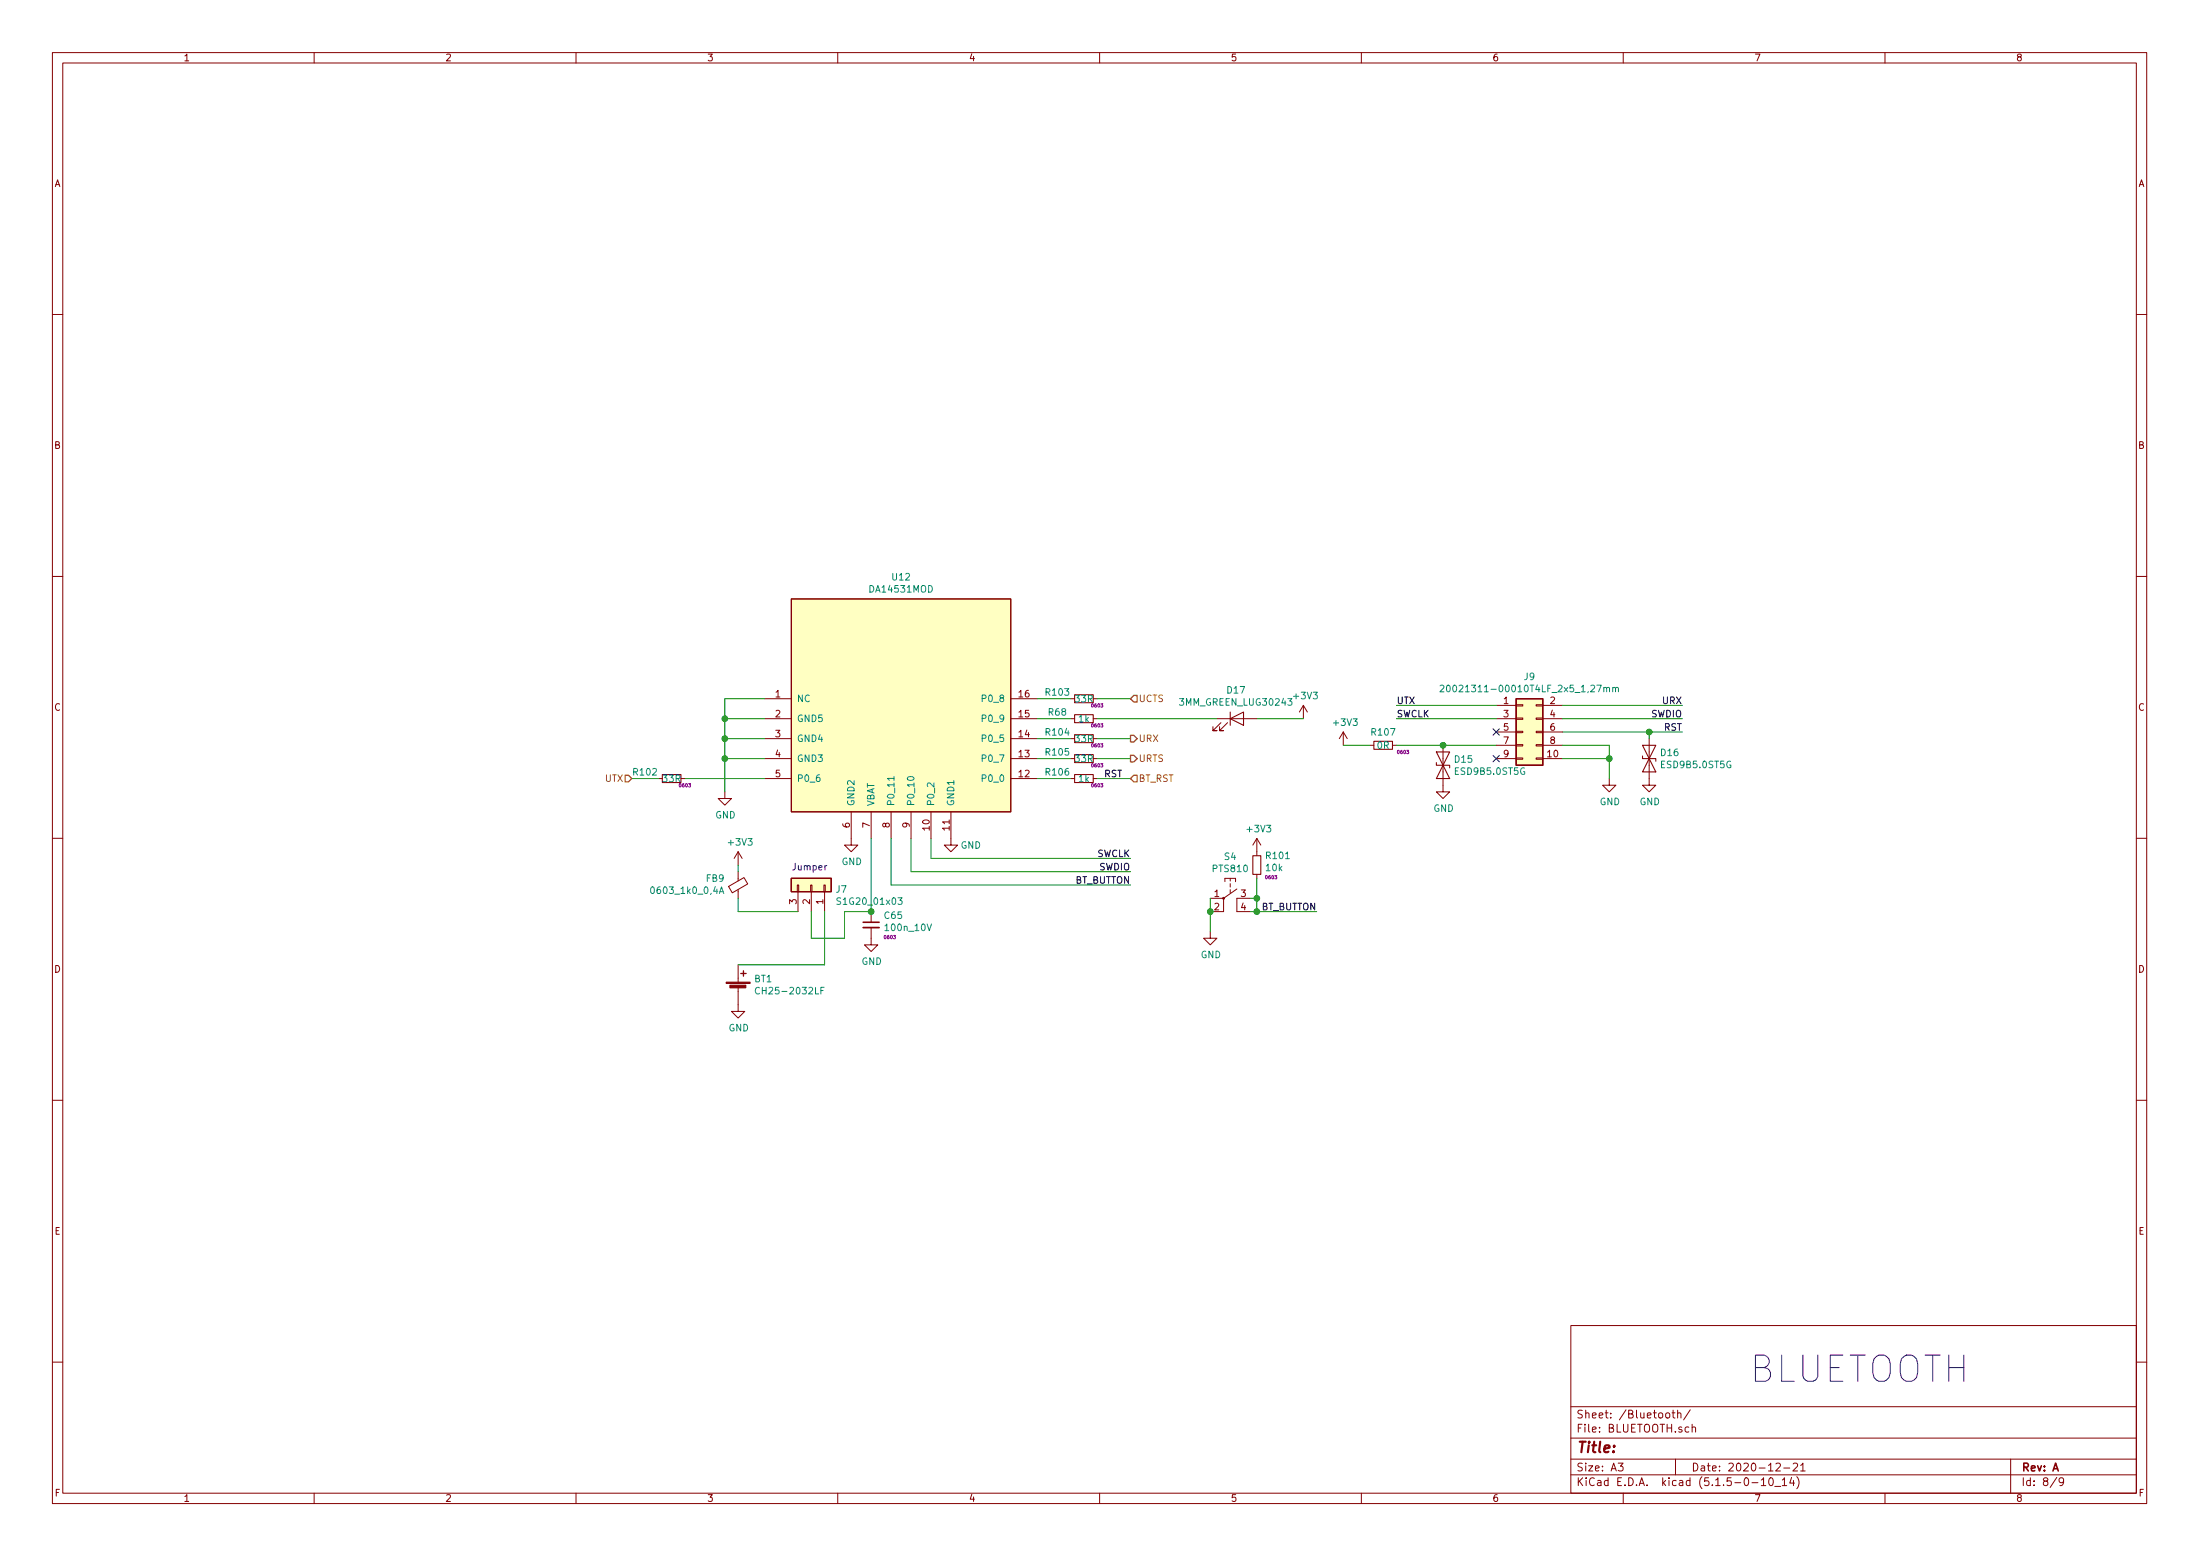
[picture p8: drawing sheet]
<svg xmlns="http://www.w3.org/2000/svg" width="420mm" height="297mm" viewBox="0 0 420 297" stroke-linecap="round" stroke-linejoin="round" font-family="sans-serif">
<g fill="none" stroke="#840000" stroke-width=".19">
<path d="M10 10h400v277h-400zM12 12h396v273.1h-396zM60 10v2M110 10v2M160 10v2M210 10v2M260 10v2M310 10v2M360 10v2M10 60h2M408 60h2M10 110h2"/>
<path d="M408 110h2M146 133.4h5.1M146 137.2h5.1M193 133.4h5.1M193 137.2h5.1M204.5 133.4h.7M204.5 137.2h.7M208.8 133.4h.7M208.8 137.2h.7M232.4 137.2h7.6M233.2 138l-1.6 1.5h.8h-.8v-.8M234.4 138l-1.5 1.5h.8h-.8v-.8"/>
<path d="M248.9 134.7l-.7 1.2M248.9 134.7v2.5M248.9 134.7l.8 1.2M256.5 139.7l-.7 1.3M256.5 139.7v2.6M256.5 139.7l.8 1.3M285.7 137.2h3.9M285.7 134.7h3.9M285.7 139.7h3.9M289.6 139.6h1.2v.3h-1.2zM289.6 137.1h1.2v.2h-1.2zM289.6 134.5h1.2v.3h-1.2z"/>
<path d="M293.4 139.6h1.2v.3h-1.2zM293.4 137.1h1.2v.2h-1.2zM293.4 134.5h1.2v.3h-1.2zM294.6 137.2h3.8M294.6 134.7h3.8M294.6 139.7h3.8M125.7 148.6h.8M130 148.6h.8M138.4 151.2v1.2h1.3l-1.3 1.3-1.2-1.3h1.2M146 148.6h5.1M146 144.8h5.1M146 141h5.1"/>
<path d="M162.6 155v6.3h1.2l-1.2 1.3-1.3-1.3h1.3M166.4 155v5.1M170.2 155v5.1M174 155v5.1M177.8 155v5.1M181.6 155v6.3h1.3l-1.3 1.3-1.3-1.3h1.3M193 148.6h5.1M193 144.8h5.1M193 141h5.1M204.5 148.6h.7M204.5 144.8h.7M204.5 141h.7"/>
<path d="M208.8 148.6h.7M208.8 144.8h.7M208.8 141h.7M261.6 142.3h.8M265.9 142.3h.8M275.6 142.3v8.9h1.3l-1.3 1.2-1.3-1.2h1.3M285.7 144.8h3.9M285.7 142.3h3.9M289.6 144.7h1.2v.2h-1.2zM289.6 142.1h1.2v.3h-1.2zM293.4 144.7h1.2v.2h-1.2zM293.4 142.1h1.2v.3h-1.2z"/>
<path d="M294.6 144.8h3.8M294.6 142.3h3.8M307.3 148.6v1.3h1.3l-1.3 1.3-1.2-1.3h1.2M315 141v8.9h1.2l-1.2 1.3-1.3-1.3h1.3M10 160h2M139.1 169.2l3-1.7 .7 1.2-2.9 1.7zM141 162.6v2.5M141 166.4v1.8M141 169.8v1.7M141 162.6l-.8 1.3M141 162.6l.7 1.3M152.3 168.9h.2v1.3h-.2z"/>
<path d="M152.4 170.2v3.8M154.8 168.9h.3v1.3h-.3zM154.9 170.2v3.8M157.4 168.9h.2v1.3h-.2zM157.5 170.2v3.8M166.4 177.1v3.3h1.2l-1.2 1.2-1.3-1.2h1.3M166.4 174v2.1M231.1 177.8v1.3h1.3l-1.3 1.3-1.2-1.3h1.2M231.1 171.5h2.6M233.7 171.5v2.5h-2.6M233.9 168.3v-.6h2.1v.6M234.9 167.7v.5"/>
<path d="M234.9 168.7v.6M234.9 169.8v.7M236.2 169.7l-2.5 1.8M238.8 171.5h-2.6v2.5h2.6M240 160.1l-.7 1.2M240 160.1v3.3M240 166.9v.8M240 160.1l.8 1.2M408 160h2M141 188.5v4.6h1.2l-1.2 1.2-1.3-1.2h1.3M141 184.2v3.3M10 210h2"/>
<path d="M408 210h2M300 253h108v32.1h-108zM10 260h2M300 278.5h108M300 274.5h108M300 268.5h108M309 279.3h1l-.5 .6 .4 .1v.7l-.2 .1-.7-.1M318.2 269.8l.2-.1 .4 .1v.8l-.2 .1-.4-.1zM319.3 269.7h.6M319.5 269.2v1.3l.4 .2M320 278.5v3M320.4 269.8l.2-.1 .4 .1v.9"/>
<path d="M320.4 269.2v1.5M322.8 269.1l-1.3 2M323.2 272.5a.37 .37 0 0 1 .6 .1v.8M323.2 271.9v1.5M339.2 279.5l.6-.2 .2 .4-.9 1.1h.9M342.5 279.5l.5-.2 .3 .2v.2l-.9 1.1h.9M343.9 279.7l.4-.4v1.5M384 278.5v6.6M408 260h2M60 285.1v1.9M110 285.1v1.9M160 285.1v1.9"/>
<path d="M210 285.1v1.9M260 285.1v1.9M300 281.5h108M310 285.1v1.9M334.6 283h1.1M336.4 282.5l.4-.4v1.5M336.4 283.6h.8M337.9 282.3l.3-.2a.81 .81 0 0 1 .5 .6 .81 .81 0 0 1-.2 .8l-.2 .1a.79 .79 0 0 1-.4-1.3zM338.9 283.8h1.2M340.4 282.5l.4-.4v1.5M340.4 283.6h.8M340.7 280.2h1.1"/>
<path d="M342.2 282l-.4 1.1h.9M342.5 282.6v1M343.2 281.9a1.71 1.71 0 0 1 0 2.3M343.9 280.8h.9M360 285.1v1.9M392.8 282l-1.3 2M394.1 282.7l-.3 .3h-.4l-.2-.3 .2-.5 .4-.1 .2 .2a1.19 1.19 0 0 1-.2 1.2l-.4 .1"/>
</g>
<g fill="#ffffc2" stroke="#ffffc2" stroke-width=".19">
<path d="M151.1 114.3h41.9v40.7h-41.9z"/>
<path d="M151.1 167.7h7.6v2.5h-7.6z"/>
<path d="M289.6 133.4h5v12.7h-5z"/>
</g>
<g fill="none" stroke="#840000" stroke-width=".2">
<path d="M151.1 114.3h41.9v40.7h-41.9zM205.2 132.6h3.6v1.5h-3.6zM205.2 136.4h3.6v1.6h-3.6zM234.9 137.2l2.6-1.3v2.6zM234.9 135.9v2.6M126.5 147.9h3.5v1.5h-3.5zM205.2 144.1h3.6v1.5h-3.6zM205.2 140.2h3.6v1.6h-3.6zM205.2 147.9h3.6v1.5h-3.6zM262.4 141.5h3.5v1.5h-3.5zM274.3 143.5h2.6l-1.3 2.6zM274.3 145.6v.5h2.6v.5"/>
<path d="M275.6 146.1l1.3 2.5h-2.6zM313.7 142.3h2.5l-1.2 2.5zM313.7 144.3v.5h2.5v.5M315 144.8l1.2 2.6h-2.5zM239.3 163.4h1.5v3.5h-1.5z"/>
</g>
<g fill="none" stroke="#008484" stroke-width=".19">
<path d="M275 130.9l.5-.1 .3 .4-.8 .9h.8M276.4 130.9l.2-.1a.69 .69 0 0 1 .4 .6 .69 .69 0 0 1-.4 .7l-.2-.2-.1-.3zM306.3 131.4l.2-.2 .3 .1v.8M306.8 131.4l.2-.2 .3 .1 .1 .8M308 131.4l.2-.2 .3 .1v.8M308 131.2v.9M308.5 131.4l.2-.2 .3 .1 .1 .8M170.7 148.2v.8M173.4 148.4a.74 .74 0 0 1 1.1 .3 .72 .72 0 0 1-1.2-.1zM124.4 169.4l.2-.1a.69 .69 0 0 1 .4 .6 .69 .69 0 0 1-.4 .7 .83 .83 0 0 1-.2-1.2zM137.4 170.6l.4-1.3 .4 1.3M137.5 170.2h.6"/>
<path d="M160.6 171.5l-.5-.1-.2 .1-.1 .2 .1 .2 .5 .2 .2 .3-.3 .3-.5-.1M171.5 171.4h.8l-.4 .5 .3 .1 .1 .4-.3 .3-.5-.2M145 188.6a.6 .6 0 0 0-.8 .4 .6 .6 0 0 0 .6 .7l.2-.1M156.8 189.1h.4M157.4 188.5h-.6v1.2"/>
</g>
<path d="M289.6 133.4h5v12.7h-5zM151.1 167.7h7.6v2.5h-7.6zM141.5 185.8h1M142 185.3v1" fill="none" stroke="#840000" stroke-width=".25"/>
<g fill="#840000" stroke="#840000" stroke-width=".19">
<path d="M138.7 187.5h4.6v.2h-4.6z"/>
<path d="M139.4 188.1h3v.5h-3z"/>
<circle cx="233.7" cy="171.5" r=".18"/>
</g>
<path d="M164.8 177.1h3.1" fill="none" stroke="#840000" stroke-width=".33"/>
<path d="M164.8 176.1h3.1" fill="none" stroke="#840000" stroke-width=".3"/>
<g fill="none" stroke="#008400" stroke-width=".19">
<path d="M138.4 137.2h7.6M146 133.4h-7.6v17.8M198.1 133.4h6.4M198.1 137.2h6.4M209.5 133.4h6.4M209.5 137.2h22.9M240 137.2h8.9M266.7 137.2h19M266.7 134.7h19M298.4 139.7h22.9M298.4 137.2h22.9M298.4 134.7h22.9"/>
<path d="M315 139.7v1.3M120.6 148.6h5.1M130.8 148.6h15.2M138.4 144.8h7.6M138.4 141h7.6M198.1 144.8h6.4M198.1 148.6h6.4M198.1 141h6.4M209.5 144.8h6.4M209.5 148.6h6.4M209.5 141h6.4M256.5 142.3h5.1"/>
<path d="M266.7 142.3h19M298.4 142.3h8.9v6.3M298.4 144.8h8.9M141 171.5v2.5h11.4M141 165.1v1.3M157.5 174v10.2h-16.5M166.4 160.1v13.9h-5.1v5.1h-6.4v-5.1M170.2 160.1v8.8h45.7M174 160.1v6.3h41.9M177.8 160.1v3.8h38.1M231.1 171.5v6.3M238.8 174h12.7"/>
<path d="M238.8 171.5h1.2M240 167.7v6.3"/>
</g>
<path d="M216.5 132.8h.7v1.2h-.7l-.6-.6zM119.4 148h.6l.6 .6-.6 .7h-.6zM215.9 140.4h.6l.7 .6-.7 .6h-.6zM215.9 144.2h.6l.7 .6-.7 .7h-.6zM216.5 148h.7v1.3h-.7l-.6-.7z" fill="none" stroke="#848400" stroke-width=".25"/>
<path d="M157.9 165.2l-.3 .3" fill="none" stroke="#0000c2" stroke-width=".19"/>
<g fill="#008400" stroke="#008400" stroke-width=".25">
<circle cx="240" cy="174" r=".51"/>
<circle cx="138.4" cy="144.8" r=".51"/>
<circle cx="231.1" cy="174" r=".51"/>
<circle cx="240" cy="171.5" r=".51"/>
<circle cx="138.4" cy="141" r=".51"/>
<circle cx="138.4" cy="137.2" r=".51"/>
<circle cx="275.6" cy="142.3" r=".51"/>
<circle cx="315" cy="139.7" r=".51"/>
<circle cx="307.3" cy="144.8" r=".51"/>
<circle cx="166.4" cy="174" r=".51"/>
</g>
<path d="M285.1 139.1l1.3 1.2M286.4 139.1l-1.3 1.2M285.1 144.2l1.3 1.2M286.4 144.2l-1.3 1.2" fill="none" stroke="#000084" stroke-width=".19"/>
<text font-size="7" fill="#0000c2" x="334" y="263.9">BLUETOOTH</text>
<text font-size="2.8" fill="#840000" x="301" y="277.3">Title:</text>
<g font-size="2.1" fill="#840000">
<text x="301" y="273.5">File: BLUETOOTH.sch</text>
<text x="301" y="270.8">Sheet: /Bluetooth/</text>
<text x="301" y="280.9">Size: A3</text>
<text x="323" y="280.9">Date: 2020-12-21</text>
<text x="386" y="280.9">Rev: A</text>
<text x="301" y="283.7">KiCad E.D.A. kicad (5.1.5-0-10_14)</text>
<text x="386" y="283.7">Id: 8/9</text>
</g>
<g font-size="1.8" fill="#840000">
<text x="35" y="11.7">1</text>
<text x="85" y="11.7">2</text>
<text x="135" y="11.7">3</text>
<text x="185" y="11.7">4</text>
<text x="235" y="11.7">5</text>
<text x="285" y="11.7">6</text>
<text x="335" y="11.7">7</text>
<text x="385" y="11.7">8</text>
<text x="10.4" y="35.7">A</text>
<text x="408.4" y="35.7">A</text>
<text x="10.4" y="85.7">B</text>
<text x="408.4" y="85.7">B</text>
<text x="10.4" y="135.7">C</text>
<text x="148.1" y="133.1">1</text>
<text x="148.1" y="136.9">2</text>
<text x="194.6" y="136.9">15</text>
<text x="194.6" y="133.1">16</text>
<text x="287.2" y="134.4">1</text>
<text x="287.2" y="136.9">3</text>
<text x="296.1" y="134.4">2</text>
<text x="296.1" y="136.9">4</text>
<text x="408.4" y="135.7">C</text>
<text x="148.1" y="140.8">3</text>
<text x="194.6" y="140.8">14</text>
<text x="287.2" y="139.5">5</text>
<text x="287.2" y="142">7</text>
<text x="296.1" y="139.5">6</text>
<text x="296.1" y="142">8</text>
<text x="148.1" y="144.6">4</text>
<text x="148.1" y="148.4">5</text>
<text x="194.6" y="148.4">12</text>
<text x="194.6" y="144.6">13</text>
<text x="287.2" y="144.6">9</text>
<text x="295.6" y="144.6">10</text>
<text x="162.3" y="158" transform="rotate(-90 162.3 158)">6</text>
<text x="166.1" y="158" transform="rotate(-90 166.1 158)">7</text>
<text x="169.9" y="158" transform="rotate(-90 169.9 158)">8</text>
<text x="173.7" y="158" transform="rotate(-90 173.7 158)">9</text>
<text x="177.5" y="158.5" transform="rotate(-90 177.5 158.5)">10</text>
<text x="181.4" y="158.5" transform="rotate(-90 181.4 158.5)">11</text>
<text x="152.1" y="172.6" transform="rotate(-90 152.1 172.6)">3</text>
<text x="154.7" y="172.6" transform="rotate(-90 154.7 172.6)">2</text>
<text x="157.2" y="172.6" transform="rotate(-90 157.2 172.6)">1</text>
<text x="231.9" y="171.2">1</text>
<text x="231.9" y="173.8">2</text>
<text x="237" y="171.2">3</text>
<text x="237" y="173.8">4</text>
<text x="10.4" y="185.7">D</text>
<text x="408.4" y="185.7">D</text>
<text x="10.4" y="235.7">E</text>
<text x="408.4" y="235.7">E</text>
<text x="10.5" y="285.7">F</text>
<text x="35" y="286.7">1</text>
<text x="85" y="286.7">2</text>
<text x="135" y="286.7">3</text>
<text x="185" y="286.7">4</text>
<text x="235" y="286.7">5</text>
<text x="285" y="286.7">6</text>
<text x="335" y="286.7">7</text>
<text x="385" y="286.7">8</text>
<text x="408.5" y="285.7">F</text>
</g>
<g font-size="1.8" fill="#008484">
<text x="166.3" y="113.1">DA14531MOD</text>
<text x="170.5" y="110.8">U12</text>
<text x="291.1" y="129.8">J9</text>
<text x="152.1" y="134">NC</text>
<text x="152.1" y="137.8">GND5</text>
<text x="187.9" y="137.8">P0_9</text>
<text x="187.9" y="134">P0_8</text>
<text x="199.8" y="132.8">R103</text>
<text x="200.3" y="136.6">R68</text>
<text x="205.4" y="134.1">33R</text>
<text x="206" y="137.9">1k</text>
<text x="225.6" y="134.7">3MM_GREEN_LUG30243</text>
<text x="234.4" y="132.4">D17</text>
<text x="247.2" y="133.5">+3V3</text>
<text x="277.5" y="132.1">20021311-00010T4LF_2x5_1,27mm</text>
<text x="152.1" y="141.6">GND4</text>
<text x="187.9" y="141.6">P0_5</text>
<text x="199.8" y="140.4">R104</text>
<text x="205.4" y="141.7">33R</text>
<text x="254.8" y="138.6">+3V3</text>
<text x="262.1" y="140.4">R107</text>
<text x="263" y="143">0R</text>
<text x="121.1" y="148">R102</text>
<text x="126.6" y="149.3">33R</text>
<text x="152.1" y="145.5">GND3</text>
<text x="152.1" y="149.3">P0_6</text>
<text x="187.9" y="149.3">P0_0</text>
<text x="187.9" y="145.5">P0_7</text>
<text x="199.8" y="144.2">R105</text>
<text x="199.8" y="148">R106</text>
<text x="205.4" y="145.5">33R</text>
<text x="206" y="149.3">1k</text>
<text x="277.9" y="145.6">D15</text>
<text x="278.1" y="147.9">ESD9B5.0ST5G</text>
<text x="317.2" y="144.3">D16</text>
<text x="317.4" y="146.6">ESD9B5.0ST5G</text>
<text x="163.2" y="154" transform="rotate(-90 163.2 154)">GND2</text>
<text x="167" y="154" transform="rotate(-90 167 154)">VBAT</text>
<text x="170.8" y="154" transform="rotate(-90 170.8 154)">P0_11</text>
<text x="174.6" y="154" transform="rotate(-90 174.6 154)">P0_10</text>
<text x="178.4" y="154" transform="rotate(-90 178.4 154)">P0_2</text>
<text x="182.2" y="154" transform="rotate(-90 182.2 154)">GND1</text>
<text x="273.8" y="155">GND</text>
<text x="305.5" y="153.7">GND</text>
<text x="313.1" y="153.7">GND</text>
<text x="136.6" y="156.2">GND</text>
<text x="139.3" y="161.4">+3V3</text>
<text x="238.3" y="158.9">+3V3</text>
<text x="160.7" y="165.1">GND</text>
<text x="183.5" y="162">GND</text>
<text x="231.7" y="166.5">PTS810</text>
<text x="233.9" y="164.2">S4</text>
<text x="241.9" y="166.3">10k</text>
<text x="241.9" y="164">R101</text>
<text x="124.9" y="170.6">0603_1k0_0,4A</text>
<text x="134.9" y="168.3">FB9</text>
<text x="159.7" y="170.4">J7</text>
<text x="160.4" y="172.7">S1G20_01x03</text>
<text x="169" y="175.4">C65</text>
<text x="169.3" y="177.7">100n_10V</text>
<text x="164.5" y="184.2">GND</text>
<text x="229.3" y="182.9">GND</text>
<text x="144.1" y="187.5">BT1</text>
<text x="145.2" y="189.8">CH25-2032LF</text>
<text x="139.1" y="196.9">GND</text>
</g>
<g font-size="1.8" fill="#848400">
<text x="217.4" y="134">UCTS</text>
<text x="217.4" y="141.6">URX</text>
<text x="115.6" y="149.3">UTX</text>
<text x="217.4" y="149.3">BT_RST</text>
<text x="217.4" y="145.5">URTS</text>
</g>
<g font-size="1.8">
<text x="266.7" y="136.9">SWCLK</text>
<text x="266.7" y="134.4">UTX</text>
<text x="315.3" y="136.9">SWDIO</text>
<text x="317.6" y="134.4">URX</text>
<text x="317.8" y="139.5">RST</text>
<text x="210.8" y="148.4">RST</text>
<text x="209.4" y="163.6">SWCLK</text>
<text x="209.9" y="166.2">SWDIO</text>
<text x="205.2" y="168.7">BT_BUTTON</text>
<text x="240.7" y="173.8">BT_BUTTON</text>
</g>
<text font-size="1.8" fill="#0000c2" x="151.1" y="166.2">Jumper</text>
<g font-size=".9" fill="#840084">
<text x="208.6" y="135">0603</text>
<text x="208.6" y="142.6">0603</text>
<text x="208.6" y="138.8">0603</text>
<text x="267" y="143.9">0603</text>
<text x="208.6" y="146.4">0603</text>
<text x="129.8" y="150.3">0603</text>
<text x="208.6" y="150.3">0603</text>
<text x="241.8" y="167.8">0603</text>
<text x="169" y="179.2">0603</text>
</g>
</svg>
